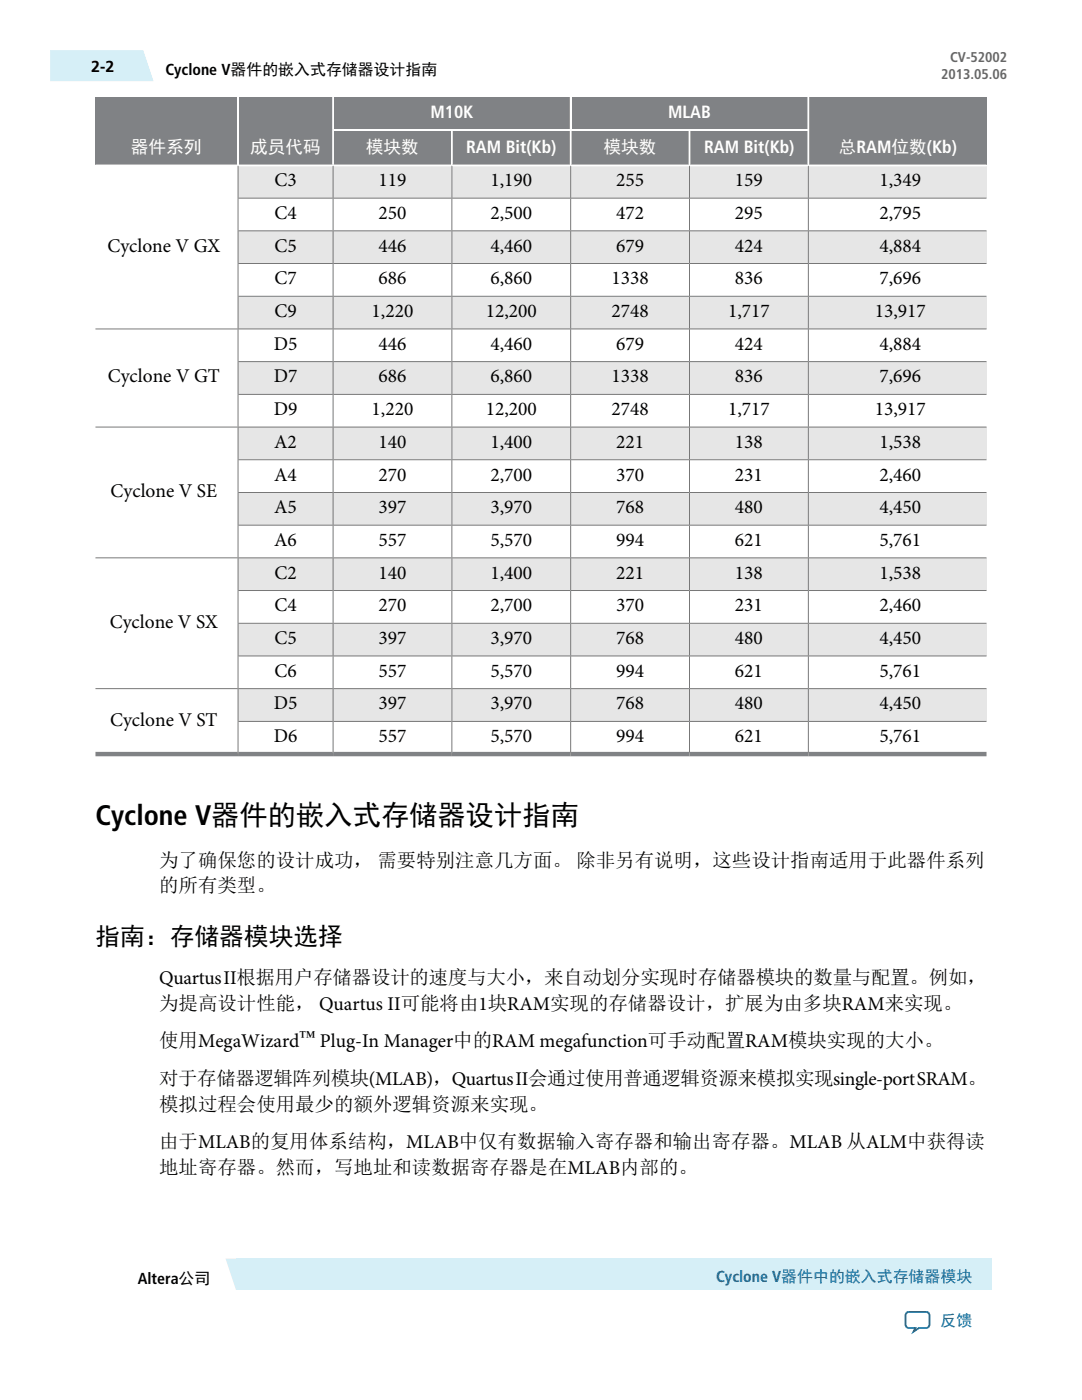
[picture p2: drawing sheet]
<svg xmlns="http://www.w3.org/2000/svg" width="216mm" height="279mm" viewBox="0 0 216 279" stroke-linecap="round" stroke-linejoin="round" font-family="sans-serif">
<g fill="#808285">
<path d="M161.5 19.4h35.3v13.4h-35.3z"/>
<path d="M114.1 19.4h47v6.4h-47z"/>
<path d="M66.6 19.4h47.1v6.4h-47.1z"/>
<path d="M47.7 19.4h18.6v13.4h-18.6z"/>
<path d="M19 19.4h28.3v13.4h-28.3z"/>
<path d="M137.8 26.1h23.5v6.7h-23.5z"/>
<path d="M114.1 26.1h23.3v6.7h-23.3z"/>
<path d="M90.3 26.1h23.4v6.7h-23.4z"/>
<path d="M66.6 26.1h23.4v6.7h-23.4z"/>
</g>
<g fill="#e6e6e6">
<path d="M161.4 33.1h35.4v6.4h-35.4z"/>
<path d="M137.7 33.1h23.5v6.4h-23.5z"/>
<path d="M114 33.1h23.5v6.4h-23.5z"/>
<path d="M90.3 33.1h23.5v6.4h-23.5z"/>
<path d="M66.6 33.1h23.5v6.4h-23.5z"/>
<path d="M47.6 33.1h18.8v6.4h-18.8z"/>
</g>
<path d="M19 33.1h28.4v32.5h-28.4z" fill="#fff"/>
<g fill="#e6e6e6">
<path d="M161.4 46.2h35.4v6.3h-35.4z"/>
<path d="M137.7 46.2h23.5v6.3h-23.5z"/>
<path d="M114 46.2h23.5v6.3h-23.5z"/>
<path d="M90.3 46.2h23.5v6.3h-23.5z"/>
<path d="M66.6 46.2h23.5v6.3h-23.5z"/>
<path d="M47.6 46.2h18.8v6.3h-18.8z"/>
<path d="M161.4 59.2h35.4v6.4h-35.4z"/>
<path d="M137.7 59.2h23.5v6.4h-23.5z"/>
<path d="M114 59.2h23.5v6.4h-23.5z"/>
<path d="M90.3 59.2h23.5v6.4h-23.5z"/>
<path d="M66.6 59.2h23.5v6.4h-23.5z"/>
<path d="M47.6 59.2h18.8v6.4h-18.8z"/>
</g>
<path d="M19 65.7h28.4v19.4h-28.4z" fill="#fff"/>
<g fill="#e6e6e6">
<path d="M161.4 72.3h35.4v6.3h-35.4z"/>
<path d="M137.7 72.3h23.5v6.3h-23.5z"/>
<path d="M114 72.3h23.5v6.3h-23.5z"/>
<path d="M90.3 72.3h23.5v6.3h-23.5z"/>
<path d="M66.6 72.3h23.5v6.3h-23.5z"/>
<path d="M47.6 72.3h18.8v6.3h-18.8z"/>
<path d="M161.4 85.3h35.4v6.4h-35.4z"/>
<path d="M137.7 85.3h23.5v6.4h-23.5z"/>
<path d="M114 85.3h23.5v6.4h-23.5z"/>
<path d="M90.3 85.3h23.5v6.4h-23.5z"/>
<path d="M66.6 85.3h23.5v6.4h-23.5z"/>
<path d="M47.6 85.3h18.8v6.4h-18.8z"/>
</g>
<path d="M19 85.3h28.4v25.9h-28.4z" fill="#fff"/>
<g fill="#e6e6e6">
<path d="M161.4 98.4h35.4v6.3h-35.4z"/>
<path d="M137.7 98.4h23.5v6.3h-23.5z"/>
<path d="M114 98.4h23.5v6.3h-23.5z"/>
<path d="M90.3 98.4h23.5v6.3h-23.5z"/>
<path d="M66.6 98.4h23.5v6.3h-23.5z"/>
<path d="M47.6 98.4h18.8v6.3h-18.8z"/>
<path d="M161.4 111.4h35.4v6.4h-35.4z"/>
<path d="M137.7 111.4h23.5v6.4h-23.5z"/>
<path d="M114 111.4h23.5v6.4h-23.5z"/>
<path d="M90.3 111.4h23.5v6.4h-23.5z"/>
<path d="M66.6 111.4h23.5v6.4h-23.5z"/>
<path d="M47.6 111.4h18.8v6.4h-18.8z"/>
</g>
<path d="M19 111.4h28.4v26h-28.4z" fill="#fff"/>
<g fill="#e6e6e6">
<path d="M161.4 124.5h35.4v6.3h-35.4z"/>
<path d="M137.7 124.5h23.5v6.3h-23.5z"/>
<path d="M114 124.5h23.5v6.3h-23.5z"/>
<path d="M90.3 124.5h23.5v6.3h-23.5z"/>
<path d="M66.6 124.5h23.5v6.3h-23.5z"/>
<path d="M47.6 124.5h18.8v6.3h-18.8z"/>
<path d="M161.4 137.5h35.4v6.4h-35.4z"/>
<path d="M137.7 137.5h23.5v6.4h-23.5z"/>
<path d="M114 137.5h23.5v6.4h-23.5z"/>
<path d="M90.3 137.5h23.5v6.4h-23.5z"/>
<path d="M66.6 137.5h23.5v6.4h-23.5z"/>
<path d="M47.6 137.5h18.8v6.4h-18.8z"/>
</g>
<path d="M19 137.5h28.4v12.9h-28.4z" fill="#fff"/>
<g fill="#808285">
<path d="M19 150.1h28.4l.1 .8h-28.5z"/>
<path d="M47.6 150.1h18.8l.1 .8h-19z"/>
<path d="M66.6 150.1h23.5l.1 .8h-23.7z"/>
<path d="M90.3 150.1h23.5l.1 .8h-23.7z"/>
<path d="M114 150.1h23.5l.1 .8h-23.7z"/>
<path d="M137.7 150.1h23.5l.1 .8h-23.7z"/>
<path d="M161.4 150.1h35.4v.8h-35.5z"/>
</g>
<g fill="#666">
<path d="M47.5 144h19z"/>
<path d="M66.5 144h23.7z"/>
<path d="M90.2 144h23.7z"/>
<path d="M113.9 144h23.7z"/>
<path d="M137.6 144h23.7z"/>
<path d="M161.3 144l35.5-.1v.2z"/>
<path d="M19 137.4h28.5l-28.5 .1z"/>
<path d="M47.6 137.4h18.9l-18.9 .1z"/>
<path d="M66.6 137.4h23.6l-23.6 .1z"/>
<path d="M90.3 137.4h23.6l-23.6 .1z"/>
<path d="M114 137.4h23.6l-23.6 .1z"/>
<path d="M137.7 137.4h23.6l-23.6 .1z"/>
<path d="M161.4 137.4h35.4v.1h-35.4z"/>
<path d="M47.5 130.9h19z"/>
<path d="M66.5 130.9h23.7z"/>
<path d="M90.2 130.9h23.7z"/>
<path d="M113.9 130.9h23.7z"/>
<path d="M137.6 130.9h23.7z"/>
<path d="M161.3 130.9l35.5-.1v.2z"/>
<path d="M47.6 124.3l18.9 .1-18.9 .1z"/>
<path d="M66.5 124.4h23.7z"/>
<path d="M90.3 124.3l23.6 .1-23.6 .1z"/>
<path d="M114 124.3l23.6 .1-23.6 .1z"/>
<path d="M137.7 124.3l23.6 .1-23.6 .1z"/>
<path d="M161.3 124.4l35.5-.1v.2z"/>
<path d="M47.5 117.9h19z"/>
<path d="M66.5 117.9h23.7z"/>
<path d="M90.2 117.9h23.7z"/>
<path d="M113.9 117.9h23.7z"/>
<path d="M137.6 117.9h23.7z"/>
<path d="M161.3 117.9l35.5-.1v.1z"/>
<path d="M19 111.2l28.5 .1-28.5 .1z"/>
<path d="M47.6 111.2l18.9 .1-18.9 .1z"/>
<path d="M66.6 111.2l23.6 .1-23.6 .1z"/>
<path d="M90.3 111.2l23.6 .1-23.6 .1z"/>
<path d="M114 111.2l23.6 .1-23.6 .1z"/>
<path d="M137.7 111.2l23.6 .1-23.6 .1z"/>
<path d="M161.3 111.3l35.5-.1v.2z"/>
<path d="M47.5 104.8h19z"/>
<path d="M66.5 104.8h23.7z"/>
<path d="M90.2 104.8h23.7z"/>
<path d="M113.9 104.8h23.7z"/>
<path d="M137.6 104.8h23.7z"/>
<path d="M161.3 104.8l35.5-.1v.2z"/>
<path d="M47.6 98.2l18.9 .1-18.9 .1z"/>
<path d="M66.5 98.3h23.7z"/>
<path d="M90.3 98.2l23.6 .1-23.6 .1z"/>
<path d="M114 98.2l23.6 .1-23.6 .1z"/>
<path d="M137.7 98.2l23.6 .1-23.6 .1z"/>
<path d="M161.4 98.2h35.4v.2h-35.4z"/>
<path d="M47.5 91.8h19z"/>
<path d="M66.5 91.8h23.7z"/>
<path d="M90.2 91.8h23.7z"/>
<path d="M113.9 91.8h23.7z"/>
<path d="M137.6 91.8h23.7z"/>
<path d="M161.3 91.8l35.5-.1v.1z"/>
<path d="M19 85.1l28.5 .1-28.5 .1z"/>
<path d="M47.6 85.1l18.9 .1-18.9 .1z"/>
<path d="M66.6 85.1l23.6 .1-23.6 .1z"/>
<path d="M90.3 85.1l23.6 .1-23.6 .1z"/>
<path d="M114 85.1l23.6 .1-23.6 .1z"/>
<path d="M137.7 85.1l23.6 .1-23.6 .1z"/>
<path d="M161.4 85.1h35.4v.2h-35.4z"/>
<path d="M47.5 78.7h19z"/>
<path d="M66.5 78.7h23.7z"/>
<path d="M90.2 78.7h23.7z"/>
<path d="M113.9 78.7h23.7z"/>
<path d="M137.6 78.7h23.7z"/>
<path d="M161.3 78.7l35.5-.1v.2z"/>
<path d="M47.5 72.2h19z"/>
<path d="M66.5 72.2h23.7z"/>
<path d="M90.2 72.2h23.7z"/>
<path d="M113.9 72.2h23.7z"/>
<path d="M137.6 72.2h23.7z"/>
<path d="M161.3 72.2l35.5-.1v.2z"/>
<path d="M19 65.6h28.5l-28.5 .1z"/>
<path d="M47.5 65.6h19z"/>
<path d="M66.5 65.6h23.7z"/>
<path d="M90.2 65.6h23.7z"/>
<path d="M113.9 65.6h23.7z"/>
<path d="M137.6 65.6h23.7z"/>
<path d="M161.3 65.6h35.5v.1z"/>
<path d="M47.5 59.1h19z"/>
<path d="M66.5 59.1h23.7z"/>
<path d="M90.2 59.1h23.7z"/>
<path d="M113.9 59.1h23.7z"/>
<path d="M137.6 59.1h23.7z"/>
<path d="M161.3 59.1l35.5-.1v.2z"/>
<path d="M47.5 52.6h19z"/>
<path d="M66.5 52.6h23.7z"/>
<path d="M90.2 52.6h23.7z"/>
<path d="M113.9 52.6h23.7z"/>
<path d="M137.6 52.6h23.7z"/>
<path d="M161.3 52.6l35.5-.1v.2z"/>
<path d="M47.5 46.1h19z"/>
<path d="M66.5 46.1h23.7z"/>
<path d="M90.2 46.1h23.7z"/>
<path d="M113.9 46.1h23.7z"/>
<path d="M137.6 46.1h23.7z"/>
<path d="M161.3 46.1l35.5-.1v.2z"/>
<path d="M47.5 39.5h19z"/>
<path d="M66.5 39.5h23.7z"/>
<path d="M90.2 39.5h23.7z"/>
<path d="M113.9 39.5h23.7z"/>
<path d="M137.6 39.5h23.7z"/>
<path d="M161.3 39.5h35.5v.1z"/>
</g>
<g fill="#fff">
<path d="M19 32.8h28.3l.2 .2-.1 .2h-28.4z"/>
<path d="M47.7 32.8h18.6l.2 .2-.1 .2h-18.8l-.1-.2z"/>
<path d="M66.6 32.8h23.4l.2 .2-.1 .2h-23.5l-.1-.2z"/>
<path d="M90.3 32.8h23.4l.2 .2-.1 .2h-23.5l-.1-.2z"/>
<path d="M114.1 32.8h23.3l.2 .2-.1 .2h-23.5l-.1-.2z"/>
<path d="M137.6 33l.2-.2h23.3l.2 .2-.1 .2h-23.5z"/>
<path d="M161.5 32.8h35.3v.4h-35.4l-.1-.2z"/>
<path d="M66.6 25.8h23.6v.1l-.2 .2h-23.4l-.1-.2z"/>
<path d="M90.2 25.8h23.5l.2 .1-.2 .2h-23.4z"/>
<path d="M114.1 25.8h23.5v.1l-.2 .2h-23.3l-.2-.2z"/>
<path d="M137.6 25.8h23.5l.2 .1-.2 .2h-23.3z"/>
</g>
<g fill="#666">
<path d="M47.4 144l.2 .1-.1 6.4z"/>
<path d="M47.4 137.5h.2l-.1 6.5z"/>
<path d="M47.4 130.9l.2 .1-.1 6.4z"/>
<path d="M47.4 124.4l.2 .1-.1 6.4z"/>
<path d="M47.4 117.9h.2l-.1 6.5z"/>
<path d="M47.4 111.4h.2l-.1 6.5z"/>
<path d="M47.4 104.8l.2 .1-.1 6.4z"/>
<path d="M47.4 98.3l.2 .1-.1 6.4z"/>
<path d="M47.4 91.8h.2l-.1 6.5z"/>
<path d="M47.4 85.3h.2l-.1 6.5z"/>
<path d="M47.4 78.7l.2 .1-.1 6.4z"/>
<path d="M47.4 72.2l.2 .1-.1 6.4z"/>
<path d="M47.4 65.7h.2l-.1 6.5z"/>
<path d="M47.4 59.1l.2 .1-.1 6.4z"/>
<path d="M47.4 52.6l.2 .1-.1 6.4z"/>
<path d="M47.4 46.1l.2 .1-.1 6.4z"/>
<path d="M47.4 39.5l.2 .1-.1 6.5z"/>
<path d="M47.5 33l.1 6.5h-.2z"/>
</g>
<path d="M47.3 19.2h.4v13.6l-.2 .2-.2-.2z" fill="#fff"/>
<g fill="#666">
<path d="M66.4 144.1h.2l-.1 6.4z"/>
<path d="M66.4 137.5h.2l-.1 6.5z"/>
<path d="M66.4 131h.2l-.1 6.4z"/>
<path d="M66.4 124.5h.2l-.1 6.4z"/>
<path d="M66.4 117.9h.2l-.1 6.5z"/>
<path d="M66.4 111.4h.2l-.1 6.5z"/>
<path d="M66.4 104.9h.2l-.1 6.4z"/>
<path d="M66.4 98.4h.2l-.1 6.4z"/>
<path d="M66.4 91.8h.2l-.1 6.5z"/>
<path d="M66.4 85.3h.2l-.1 6.5z"/>
<path d="M66.4 78.8h.2l-.1 6.4z"/>
<path d="M66.4 72.3h.2l-.1 6.4z"/>
<path d="M66.4 65.7h.2l-.1 6.5z"/>
<path d="M66.4 59.2h.2l-.1 6.4z"/>
<path d="M66.4 52.7h.2l-.1 6.4z"/>
<path d="M66.4 46.2h.2l-.1 6.4z"/>
<path d="M66.4 39.6h.2l-.1 6.5z"/>
<path d="M66.5 33v6.5z"/>
</g>
<g fill="#fff">
<path d="M66.3 25.9l.3 .2v6.7l-.1 .2-.2-.2z"/>
<path d="M66.3 19.2h.3v6.6l-.1 .1h-.2z"/>
</g>
<g fill="#666">
<path d="M90.1 144.1h.2l-.1 6.4z"/>
<path d="M90.1 137.5h.2l-.1 6.5z"/>
<path d="M90.1 131h.2l-.1 6.4z"/>
<path d="M90.1 124.5h.2l-.1 6.4z"/>
<path d="M90.1 117.9h.2l-.1 6.5z"/>
<path d="M90.1 111.4h.2l-.1 6.5z"/>
<path d="M90.1 104.9h.2l-.1 6.4z"/>
<path d="M90.1 98.4h.2l-.1 6.4z"/>
<path d="M90.1 91.8h.2l-.1 6.5z"/>
<path d="M90.1 85.3h.2l-.1 6.5z"/>
<path d="M90.1 78.8h.2l-.1 6.4z"/>
<path d="M90.1 72.3h.2l-.1 6.4z"/>
<path d="M90.1 65.7h.2l-.1 6.5z"/>
<path d="M90.1 59.2h.2l-.1 6.4z"/>
<path d="M90.1 52.7h.2l-.1 6.4z"/>
<path d="M90.1 46.2h.2l-.1 6.4z"/>
<path d="M90.1 39.6h.2l-.1 6.5z"/>
<path d="M90.2 33v6.5z"/>
</g>
<path d="M90 26.1l.2-.2 .1 .2v6.7l-.1 .2-.2-.2z" fill="#fff"/>
<g fill="#666">
<path d="M113.8 144.1h.2l-.1 6.4z"/>
<path d="M113.8 137.5h.2l-.1 6.5z"/>
<path d="M113.8 131h.2l-.1 6.4z"/>
<path d="M113.8 124.5h.2l-.1 6.4z"/>
<path d="M113.8 117.9h.2l-.1 6.5z"/>
<path d="M113.8 111.4h.2l-.1 6.5z"/>
<path d="M113.8 104.9h.2l-.1 6.4z"/>
<path d="M113.8 98.4h.2l-.1 6.4z"/>
<path d="M113.8 91.8h.2l-.1 6.5z"/>
<path d="M113.8 85.3h.2l-.1 6.5z"/>
<path d="M113.8 78.8h.2l-.1 6.4z"/>
<path d="M113.8 72.3h.2l-.1 6.4z"/>
<path d="M113.8 65.7h.2l-.1 6.5z"/>
<path d="M113.8 59.2h.2l-.1 6.4z"/>
<path d="M113.8 52.7h.2l-.1 6.4z"/>
<path d="M113.8 46.2h.2l-.1 6.4z"/>
<path d="M113.8 39.6h.2l-.1 6.5z"/>
<path d="M113.9 33v6.5z"/>
</g>
<g fill="#fff">
<path d="M113.7 26.1l.2-.2 .2 .2v6.7l-.2 .2-.2-.2z"/>
<path d="M113.7 19.2h.4v6.6l-.2 .1-.2-.1z"/>
</g>
<g fill="#666">
<path d="M137.5 144.1h.2l-.1 6.4z"/>
<path d="M137.5 137.5h.2l-.1 6.5z"/>
<path d="M137.5 131h.2l-.1 6.4z"/>
<path d="M137.5 124.5h.2l-.1 6.4z"/>
<path d="M137.5 117.9h.2l-.1 6.5z"/>
<path d="M137.5 111.4h.2l-.1 6.5z"/>
<path d="M137.5 104.9h.2l-.1 6.4z"/>
<path d="M137.5 98.4h.2l-.1 6.4z"/>
<path d="M137.5 91.8h.2l-.1 6.5z"/>
<path d="M137.5 85.3h.2l-.1 6.5z"/>
<path d="M137.5 78.8h.2l-.1 6.4z"/>
<path d="M137.5 72.3h.2l-.1 6.4z"/>
<path d="M137.5 65.7h.2l-.1 6.5z"/>
<path d="M137.5 59.2h.2l-.1 6.4z"/>
<path d="M137.5 52.7h.2l-.1 6.4z"/>
<path d="M137.5 46.2h.2l-.1 6.4z"/>
<path d="M137.5 39.6h.2l-.1 6.5z"/>
<path d="M137.6 33v6.5z"/>
</g>
<path d="M137.4 26.1l.2-.2 .2 .2v6.7l-.2 .2-.2-.2z" fill="#fff"/>
<g fill="#666">
<path d="M161.2 144.1h.2l-.1 6.4z"/>
<path d="M161.2 137.5h.2l-.1 6.5z"/>
<path d="M161.2 131h.2l-.1 6.4z"/>
<path d="M161.2 124.5h.2l-.1 6.4z"/>
<path d="M161.2 117.9h.2l-.1 6.5z"/>
<path d="M161.2 111.4h.2l-.1 6.5z"/>
<path d="M161.2 104.9h.2l-.1 6.4z"/>
<path d="M161.2 98.4h.2l-.1 6.4z"/>
<path d="M161.2 91.8h.2l-.1 6.5z"/>
<path d="M161.2 85.3h.2l-.1 6.5z"/>
<path d="M161.2 78.8h.2l-.1 6.4z"/>
<path d="M161.2 72.3h.2l-.1 6.4z"/>
<path d="M161.2 65.7h.2l-.1 6.5z"/>
<path d="M161.2 59.2h.2l-.1 6.4z"/>
<path d="M161.2 52.7h.2l-.1 6.4z"/>
<path d="M161.2 46.2h.2l-.1 6.4z"/>
<path d="M161.2 39.6h.2l-.1 6.5z"/>
<path d="M161.3 33v6.5z"/>
</g>
<g fill="#fff">
<path d="M161.1 26.1l.4-.2v6.9l-.2 .2-.2-.2z"/>
<path d="M161.1 19.2h.4v6.7l-.4-.1z"/>
</g>
<g fill="#d6eff7">
<path d="M45 251.2h20.6v6.2h-18.5z"/>
<path d="M47.1 251.2h150.7v6.2h-150.7z"/>
</g>
<path d="M180.9 262l.5-.2h3.4a.68 .68 0 0 1 .7 .7v1.9a.68 .68 0 0 1-.7 .6h-1.5l-1 .7 .3-.7h-1.2a.68 .68 0 0 1-.7-.6v-1.9z" fill="none" stroke="#0065a4" stroke-width=".37"/>
<path d="M10 10h18.6l2 6.2h-20.6z" fill="#d6eff7"/>
<text font-size="5.6" x="19" y="164.6">Cyclone V器件的嵌入式存储器设计指南</text>
<text font-size="4.9" x="19" y="188.5">指南：存储器模块选择</text>
<g font-size="3.9">
<text x="54.8" y="37.2">C3</text>
<text x="75.5" y="37.2">119</text>
<text x="97.9" y="37.2">1,190</text>
<text x="122.9" y="37.2">255</text>
<text x="146.6" y="37.2">159</text>
<text x="175.5" y="37.2">1,349</text>
<text x="54.8" y="43.7">C4</text>
<text x="75.5" y="43.7">250</text>
<text x="97.9" y="43.7">2,500</text>
<text x="122.9" y="43.7">472</text>
<text x="146.6" y="43.7">295</text>
<text x="175.5" y="43.7">2,795</text>
<text x="21.4" y="50.2">Cyclone V GX</text>
<text x="54.8" y="50.2">C5</text>
<text x="75.5" y="50.2">446</text>
<text x="97.9" y="50.2">4,460</text>
<text x="122.9" y="50.2">679</text>
<text x="146.6" y="50.2">424</text>
<text x="175.5" y="50.2">4,884</text>
<text x="54.8" y="56.7">C7</text>
<text x="75.5" y="56.7">686</text>
<text x="97.9" y="56.7">6,860</text>
<text x="122" y="56.7">1338</text>
<text x="146.6" y="56.7">836</text>
<text x="175.5" y="56.7">7,696</text>
<text x="54.8" y="63.3">C9</text>
<text x="74.1" y="63.3">1,220</text>
<text x="96.9" y="63.3">12,200</text>
<text x="122" y="63.3">2748</text>
<text x="145.3" y="63.3">1,717</text>
<text x="174.5" y="63.3">13,917</text>
<text x="54.6" y="69.8">D5</text>
<text x="75.5" y="69.8">446</text>
<text x="97.9" y="69.8">4,460</text>
<text x="122.9" y="69.8">679</text>
<text x="146.6" y="69.8">424</text>
<text x="175.5" y="69.8">4,884</text>
<text x="21.5" y="76.3">Cyclone V GT</text>
<text x="54.6" y="76.3">D7</text>
<text x="75.5" y="76.3">686</text>
<text x="97.9" y="76.3">6,860</text>
<text x="122" y="76.3">1338</text>
<text x="146.6" y="76.3">836</text>
<text x="175.5" y="76.3">7,696</text>
<text x="54.6" y="82.8">D9</text>
<text x="74.1" y="82.8">1,220</text>
<text x="96.9" y="82.8">12,200</text>
<text x="122" y="82.8">2748</text>
<text x="145.3" y="82.8">1,717</text>
<text x="174.5" y="82.8">13,917</text>
<text x="54.7" y="89.4">A2</text>
<text x="75.5" y="89.4">140</text>
<text x="97.9" y="89.4">1,400</text>
<text x="122.9" y="89.4">221</text>
<text x="146.6" y="89.4">138</text>
<text x="175.5" y="89.4">1,538</text>
<text x="54.7" y="95.9">A4</text>
<text x="75.5" y="95.9">270</text>
<text x="97.9" y="95.9">2,700</text>
<text x="122.9" y="95.9">370</text>
<text x="146.6" y="95.9">231</text>
<text x="175.5" y="95.9">2,460</text>
<text x="22.1" y="99.2">Cyclone V SE</text>
<text x="54.7" y="102.4">A5</text>
<text x="75.5" y="102.4">397</text>
<text x="97.9" y="102.4">3,970</text>
<text x="122.9" y="102.4">768</text>
<text x="146.6" y="102.4">480</text>
<text x="175.5" y="102.4">4,450</text>
<text x="54.7" y="109">A6</text>
<text x="75.5" y="109">557</text>
<text x="97.9" y="109">5,570</text>
<text x="122.9" y="109">994</text>
<text x="146.6" y="109">621</text>
<text x="175.5" y="109">5,761</text>
<text x="54.8" y="115.5">C2</text>
<text x="75.5" y="115.5">140</text>
<text x="97.9" y="115.5">1,400</text>
<text x="122.9" y="115.5">221</text>
<text x="146.6" y="115.5">138</text>
<text x="175.5" y="115.5">1,538</text>
<text x="21.9" y="125.3">Cyclone V SX</text>
<text x="54.8" y="122">C4</text>
<text x="75.5" y="122">270</text>
<text x="97.9" y="122">2,700</text>
<text x="122.9" y="122">370</text>
<text x="146.6" y="122">231</text>
<text x="175.5" y="122">2,460</text>
<text x="54.8" y="128.5">C5</text>
<text x="75.5" y="128.5">397</text>
<text x="97.9" y="128.5">3,970</text>
<text x="122.9" y="128.5">768</text>
<text x="146.6" y="128.5">480</text>
<text x="175.5" y="128.5">4,450</text>
<text x="54.8" y="135.1">C6</text>
<text x="75.5" y="135.1">557</text>
<text x="97.9" y="135.1">5,570</text>
<text x="122.9" y="135.1">994</text>
<text x="146.6" y="135.1">621</text>
<text x="175.5" y="135.1">5,761</text>
<text x="54.6" y="141.6">D5</text>
<text x="75.5" y="141.6">397</text>
<text x="97.9" y="141.6">3,970</text>
<text x="122.9" y="141.6">768</text>
<text x="146.6" y="141.6">480</text>
<text x="175.5" y="141.6">4,450</text>
<text x="22" y="144.8">Cyclone V ST</text>
<text x="54.6" y="148.1">D6</text>
<text x="75.5" y="148.1">557</text>
<text x="97.9" y="148.1">5,570</text>
<text x="122.9" y="148.1">994</text>
<text x="146.6" y="148.1">621</text>
<text x="175.5" y="148.1">5,761</text>
<text x="31.7" y="172.9">为了确保您的设计成功， 需要特别注意几方面。 除非另有说明，这些设计指南适用于此器件系列</text>
<text x="31.7" y="178.1">的所有类型。</text>
<text x="31.7" y="196.3">QuartusII根据用户存储器设计的速度与大小，来自动划分实现时存储器模块的数量与配置。例如，</text>
<text x="31.7" y="201.5">为提高设计性能， Quartus II可能将由1块RAM实现的存储器设计，扩展为由多块RAM来实现。</text>
<text x="31.7" y="209">使用MegaWizard</text>
<text x="63.8" y="209">Plug-In Manager中的RAM megafunction可手动配置RAM模块实现的大小。</text>
<text x="31.7" y="216.5">对于存储器逻辑阵列模块(MLAB)，QuartusII会通过使用普通逻辑资源来模拟实现single-portSRAM。</text>
<text x="31.7" y="221.6">模拟过程会使用最少的额外逻辑资源来实现。</text>
<text x="31.7" y="229.1">由于MLAB的复用体系结构，MLAB中仅有数据输入寄存器和输出寄存器。MLAB 从ALM中获得读</text>
<text x="31.7" y="234.3">地址寄存器。然而，写地址和读数据寄存器是在MLAB内部的。</text>
</g>
<g font-size="3.5" fill="#fff">
<text x="85.9" y="23.5">M10K</text>
<text x="133.3" y="23.5">MLAB</text>
<text x="26.1" y="30.5">器件系列</text>
<text x="49.9" y="30.5">成员代码</text>
<text x="73" y="30.5">模块数</text>
<text x="93" y="30.5">RAM Bit(Kb)</text>
<text x="120.4" y="30.5">模块数</text>
<text x="140.5" y="30.5">RAM Bit(Kb)</text>
<text x="167.4" y="30.5">总RAM位数(Kb)</text>
</g>
<g font-size="3.2">
<text x="18.2" y="14.4">2-2</text>
<text x="33" y="15">Cyclone V器件的嵌入式存储器设计指南</text>
<text x="59.8" y="208">™</text>
<text x="27.5" y="256.2">Altera公司</text>
</g>
<g font-size="3.2" fill="#069">
<text x="142.9" y="255.9">Cyclone V器件中的嵌入式存储器模块</text>
<text x="187.6" y="264.7">反馈</text>
</g>
<g font-size="2.8" fill="#666">
<text x="187.8" y="15.8">2013.05.06</text>
<text x="189.6" y="12.4">CV-52002</text>
</g>
</svg>
